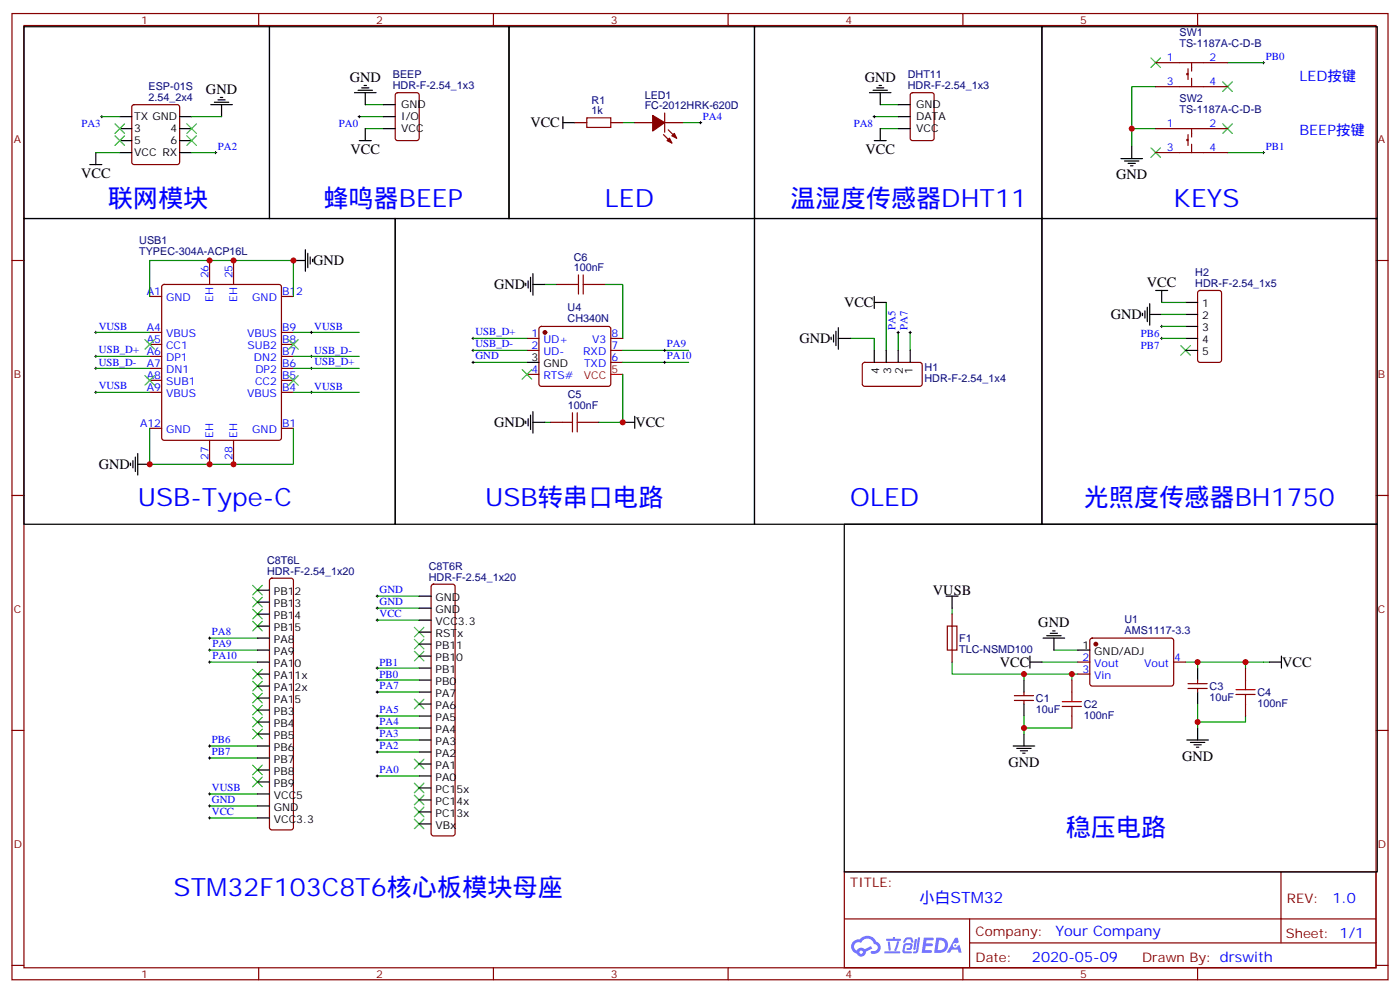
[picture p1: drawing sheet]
<svg xmlns="http://www.w3.org/2000/svg" width="412mm" height="292mm" viewBox="0 0 412 292" stroke-linecap="round" stroke-linejoin="round" font-family="sans-serif">
<g fill="none" stroke="#870000" stroke-width=".35">
<path d="M3.5 4h405.4v284.3h-405.4zM7.1 7.5h398.2v277.3h-398.2zM76.2 4v3.5M145.3 4v3.5M214.5 4v3.5M283.6 4v3.5M352.8 4v3.5M3.5 76.7h3.6M405.3 76.7h3.6M3.5 145.8h3.6M405.3 145.8h3.6M3.5 214.9h3.6"/>
<path d="M405.3 214.9h3.6M248.7 256.6h156.6v28.2h-156.6zM377.3 256.6v20.9M248.7 270.4h156.5M285.6 277.5h119.6M285.6 270.4v14.1M3.5 284.1h3.6M76.2 284.8v3.5M145.3 284.8v3.5M214.5 284.8v3.5M283.6 284.8v3.5M352.8 284.8v3.5"/>
<path d="M405.3 284.1h3.6"/>
</g>
<g fill="#5487ff">
<path d="M272.1 275.9h2.6l.3 .2-.1 .6h-2l-.1 .9h1.6l.4 .4-.4 .4h-1.7l-.2 1.2 1.8 .1 .3 .3-.2 .3-2.9 .1z"/>
<path d="M281.4 276h.7l.4 1.3-.7 .3a.74 .74 0 0 0-1.1 .3 .74 .74 0 0 0 .5 1.1 .74 .74 0 0 0 .9-.7l.5-.3 .7 2.3h-.9l-.2-.9h-1.9l-.5 .9h-.9z"/>
<path d="M269.5 276.4h.6l-.4 2.9a.31 .31 0 0 1-.3 .3 .31 .31 0 0 1-.3-.4z"/>
<path d="M270.4 275.9h.6l-.5 3.9a.89 .89 0 0 1-.7 .7 .89 .89 0 0 1-.9-.3l1-.4z"/>
<path d="M266.8 276.1l.6-.3 1.2 .2 .5 1.2-.6 .2-.4-1-1 .2a.95 .95 0 0 1-1 .8l-.1-.2z"/>
<path d="M266.4 277.7l1.8-.1a1.04 1.04 0 0 1 .6 1 1.04 1.04 0 0 1-.8 .9h-.7a.29 .29 0 0 1-.3-.3 .29 .29 0 0 1 .3-.2l.7-.1 .2-.8-1.4 .1-.4 1.7 1.9 .1a.29 .29 0 0 1 .3 .3 .29 .29 0 0 1-.3 .3l-2-.1-.4-.2 .2-2.1z"/>
<path d="M260.5 280h4.4a.3 .3 0 0 1 .3 .3 .3 .3 0 0 1-.3 .3h-4.3z"/>
<path d="M264.3 277h.6l-.5 1.7a1.02 1.02 0 0 1-.7 1.2l-.2-.3z"/>
<path d="M261.5 277.1h.6l.3 2.4-.3 .3-.3-.2z"/>
<path d="M261.1 276.3h1.9l.2-.6h.5l-.1 .6h1.5a.29 .29 0 0 1 .3 .3 .29 .29 0 0 1-.3 .2h-3.9z"/>
<path d="M275.8 275.9l-.6 4.5h1.4a2.27 2.27 0 0 0 2.7-2.3 2.27 2.27 0 0 0-2.7-2.2zM276.6 276.7a1.5 1.5 0 0 1 1.8 1.5 1.5 1.5 0 0 1-1.9 1.4h-.3z"/>
<path d="M251.4 277.1a2.09 2.09 0 0 0 1 3.5 1.37 1.37 0 0 0 1.5 .9 1.37 1.37 0 0 0 1.1-1.4l2-1-.5-.7-1.8 .9a1.4 1.4 0 0 0-2.3 .5 1.32 1.32 0 0 1-.6-1.9 1.32 1.32 0 0 1 1.9-.4 2.02 2.02 0 0 1 2-1.3 2.02 2.02 0 0 1 1.8 1.6 1.09 1.09 0 0 1 1.1 1.4 1.09 1.09 0 0 1-1.6 .7 .41 .41 0 0 0-.5 .3 .41 .41 0 0 0 .4 .5 1.89 1.89 0 0 0 2.4-1.2 1.89 1.89 0 0 0-1.2-2.4 2.98 2.98 0 0 0-5-.7l-1 .2zM253.2 280.2a.52 .52 0 0 1 1 0 .52 .52 0 0 1-1 0z"/>
<circle cx="281.4" cy="278.2" r=".28"/>
</g>
<g fill="none" stroke="#008700" stroke-width=".35">
<path d="M361.6 18.5h10.6M30 34.3h5.3M56.4 34.3h8.9M105.8 34.3h7.1M107.6 37.9h5.3M107.6 30.8h5.3M183.4 36.1h3.6M201.1 36.1h5.3M257.5 34.3h7.1M259.3 37.9h5.3M259.3 30.8h5.3M333.4 37.9h7"/>
<path d="M340.4 25.5h-7v17.6M28.2 44.9h7.1M56.4 44.9h7.1M361.6 44.9h10.6M28.2 97.8h15.9M44.1 87.2v-10.5h42.3v10.5M86.4 97.8h19.4M139.3 99.6h15.9M160.5 83.7h3.5M178.2 83.7h5.2v15.9M250.5 99.6h7v3.5M261.1 89v14.1"/>
<path d="M264.6 97.8v5.3M268.1 97.8v5.3M342.2 99.6h7M342.2 89h7M342.2 92.5h7M342.2 96.1h7M28.2 104.9h15.9M28.2 108.4h15.9M28.2 115.5h15.9M86.4 104.9h19.4M86.4 108.4h19.4M86.4 115.5h19.4"/>
<path d="M139.3 106.6h15.9M139.3 103.1h15.9M183.4 110.2v14.1h-7M183.4 106.6h19.4M183.4 103.1h19.4M44.1 126v10.6h42.3v-10.6M160.5 124.3h1.8M111.1 175.4h12.4M111.1 179h12.4M280.5 179v1.7M61.7 187.8h14.1M61.7 194.8h14.1"/>
<path d="M61.7 191.3h14.1M111.1 196.6h12.4M111.1 182.5h12.4M280.5 194.8v3.6h37M301.6 198.4v1.7M306.9 194.8h10.6M310.4 191.3h7.1M315.7 198.4v1.7M349.2 194.8h24.7M352.8 194.8v1.8M366.9 194.8v1.8M61.7 219.5h14.1"/>
<path d="M111.1 214.2h12.4M111.1 210.7h12.4M111.1 203.7h12.4M111.1 217.8h12.4M111.1 200.1h12.4M301.6 214.2h14.1M301.6 210.7v5.3M352.8 207.2v7M366.9 210.7v1.8h-14.1M61.7 223.1h14.1M61.7 237.2h14.1M61.7 233.6h14.1"/>
<path d="M111.1 228.4h12.4M111.1 221.3h12.4M61.7 240.7h14.1"/>
</g>
<g fill="none" stroke="#000" stroke-width=".29">
<path d="M371.8 18.5h.7M372.2 18.1v.7M29.6 34.3h.7M30 34v.7M105.5 34.3h.7M105.8 34v.7M206 36.1h.7M206.4 35.7v.7M257.2 34.3h.7M257.5 34v.7M63.1 44.9h.8M63.5 44.6v.7"/>
<path d="M371.8 44.9h.7M372.2 44.6v.7M27.9 97.8h.7M28.2 97.5v.7M91.4 97.8h.7M91.7 97.5v.7M139 99.6h.7M139.3 99.2v.7M264.2 97.8h.7M264.6 97.5v.7M267.8 97.8h.7M268.1 97.5v.7"/>
<path d="M341.8 96.1h.7M341.8 99.6h.7M342.2 95.7v.7M342.2 99.2v.7M27.9 108.4h.7M27.9 104.9h.7M27.9 115.5h.7M28.2 104.5v.7M28.2 108.1v.7M28.2 115.1v.7M91.4 108.4h.7M91.4 104.9h.7"/>
<path d="M91.4 115.5h.7M91.7 104.5v.7M91.7 108.1v.7M91.7 115.1v.7M139 106.6h.7M139 103.1h.7M139.3 102.8v.7M139.3 106.3v.7M195.4 106.6h.7M195.4 103.1h.7M195.8 102.8v.7M195.8 106.3v.7"/>
<path d="M110.8 175.4h.7M110.8 179h.7M111.1 175.1v.7M111.1 178.6v.7M61.4 187.8h.7M61.4 194.8h.7M61.4 191.3h.7M61.7 187.4v.7M61.7 191v.7M61.7 194.5v.7M110.8 196.6h.7M110.8 182.5h.7"/>
<path d="M111.1 182.1v.7M111.1 196.3v.7M111.1 199.8v.7M61.4 219.5h.7M61.7 219.2v.7M110.8 203.7h.7M110.8 210.7h.7M110.8 214.2h.7M110.8 217.8h.7M110.8 200.1h.7M111.1 203.3v.7M111.1 210.4v.7"/>
<path d="M111.1 213.9v.7M111.1 217.4v.7M61.4 223.1h.7M61.4 237.2h.7M61.4 233.6h.7M61.7 222.7v.7M61.7 233.3v.7M61.7 236.8v.7M110.8 221.3h.7M110.8 228.4h.7M111.1 220.9v.8M111.1 228v.7"/>
<path d="M61.4 240.7h.7M61.7 240.3v.8"/>
</g>
<g fill="none" stroke="#000" stroke-width=".35">
<path d="M7.1 7.9h72.3v56.4h-72.3zM79.4 7.9h70.5v56.4h-70.5zM149.9 7.9h72.3v56.4h-72.3zM222.2 7.9h84.7v56.4h-84.7zM306.9 7.9h98.8v56.4h-98.8zM35.3 34.3h3.5M35.3 37.9h3.5M52.9 34.3h3.5M52.9 37.9h3.5M62.1 30.8h6.3M63.1 30.1h4.3M64.2 29.4h2.1"/>
<path d="M64.9 28.7h.7M65.3 30.8v3.5M104.4 27.3h6.4M105.5 26.6h4.2M106.5 25.9h2.2M107.2 25.2h.7M107.6 27.3v3.5M107.6 37.9v3.5M112.9 34.3h3.5M112.9 37.9h3.5M112.9 30.8h3.5M165.8 36.1h3.5"/>
<path d="M165.8 34.3v3.6M256.1 27.3h6.4M257.2 26.6h4.2M258.2 25.9h2.1M258.9 25.2h.7M259.3 27.3v3.5M259.3 37.9v3.5M264.6 34.3h3.5M264.6 37.9h3.5M264.6 30.8h3.5M26.5 48.4h3.5M28.2 44.9v3.5"/>
<path d="M35.3 41.4h3.5M35.3 44.9h3.5M52.9 41.4h3.5M52.9 44.9h3.5M105.8 41.4h3.6M257.5 41.4h3.6M330.2 46.7h6.3M331.3 47.4h4.2M332.3 48.1h2.1M333 48.8h.7M333.4 43.1v3.6M7.1 64.3h109.3v90h-109.3z"/>
<path d="M86.4 76.7h3.6M90 73.5v6.3M90.7 74.5v4.3M91.4 75.6v2.1M92.1 76.3v.7M116.4 64.3h105.8v90h-105.8zM222.2 64.3h84.7v90h-84.7zM306.9 64.3h98.8v90h-98.8zM154.9 83.4v.7M155.6 82.7v2.1M156.3 81.6v4.2M157 83.7h3.5"/>
<path d="M157 80.5v6.4M244.8 99.2v.7M245.5 98.5v2.1M246.2 97.5v4.2M246.9 99.6h3.6M246.9 96.4v6.4M257.5 89h3.6M257.5 87.2v3.6M336.5 92.2v.7M337.3 91.5v2.1M338 90.4v4.3M338.7 92.5h3.5"/>
<path d="M338.7 89.4v6.3M340.4 85.5h3.6M342.2 85.5v3.5M349.2 99.6h3.6M349.2 89h3.6M349.2 92.5h3.6M349.2 96.1h3.6M155.2 106.6h3.5M257.5 103.1v3.5M261.1 103.1v3.5M264.6 103.1v3.5M268.1 103.1v3.5"/>
<path d="M349.2 103.1h3.6M38.5 136.3v.7M39.2 135.6v2.1M39.9 134.5v4.2M40.6 136.6h3.5M40.6 133.5v6.3M154.9 123.9v.7M155.6 123.2v2.1M156.3 122.2v4.2M157 121.1v6.4M157 124.3h3.5M183.4 124.3h3.6"/>
<path d="M187 122.5v3.5M248.7 154.3h157v102.3h-157zM75.8 173.7h3.6M75.8 177.2h3.6M123.5 175.4h3.5M123.5 179h3.5M278.7 175.4h3.5M280.5 175.4v3.6M75.8 187.8h3.6M75.8 191.3h3.6M75.8 194.8h3.6M75.8 180.7h3.6"/>
<path d="M75.8 184.3h3.6M75.8 198.4h3.6M123.5 182.5h3.5M123.5 186h3.5M123.5 189.5h3.5M123.5 193.1h3.5M123.5 196.6h3.5M303.4 194.8h3.5M303.4 193.1v3.5M307.3 187.8h6.3M308.3 187.1h4.3M309.4 186.4h2.1"/>
<path d="M310.1 185.7h.7M310.4 187.8v3.5M317.5 191.3h3.5M352.8 196.6v3.5M373.9 194.8h3.6M377.5 193.1v3.5M75.8 219.5h3.6M75.8 201.9h3.6M75.8 205.4h3.6M75.8 209h3.6M75.8 212.5h3.6M75.8 216h3.6"/>
<path d="M123.5 217.8h3.5M123.5 200.1h3.5M123.5 203.7h3.5M123.5 207.2h3.5M123.5 210.7h3.5M123.5 214.2h3.5M298.4 219.5h6.4M301.6 200.1v3.6M301.6 207.2v3.5M301.6 216v3.5M349.6 217.8h6.4M350.7 218.5h4.2"/>
<path d="M351.7 219.2h2.1M352.4 219.9h.7M352.8 203.7v3.5M352.8 214.2v3.6M75.8 223.1h3.6M75.8 226.6h3.6M75.8 230.1h3.6M75.8 233.6h3.6M75.8 237.2h3.6M123.5 221.3h3.5M123.5 224.8h3.5M123.5 228.4h3.5"/>
<path d="M123.5 231.9h3.5M123.5 235.4h3.5M123.5 238.9h3.5M299.5 220.2h4.2M300.6 220.9h2.1M301.3 221.7h.7M75.8 240.7h3.6M123.5 242.5h3.5"/>
</g>
<g fill="none" stroke="#870000" stroke-width=".35">
<path d="M340.4 18.5h21.2M351 18.5v2.4M39 31l.5-.2h12.7l.5 .2 .2 .5v16.2l-.2 .5-.5 .2h-12.7l-.5-.2-.2-.5v-16.2zM116.7 27.5l.4-.2h5.7l.6 .4 .1 13-.5 .6-5.9 .1-.6-.5-.1-12.9zM169.3 36.1h3.6M179.9 36.1h3.5M187 36.1h5.3M195.4 39.6l2.5 2.5M195.8 36.1h5.3M195.8 33.3v5.6M196.8 38.2l2.5 2.5M268.3 27.5l.5-.2h5.7l.6 .4 .1 13-.5 .6-5.9 .1-.6-.5-.1-12.9z"/>
<path d="M340.4 25.5h21.2M340.4 37.9h21.2M350 21.6h-.4v.4h.4M350 20.2v3.2M350 39.6v3.2M351 23v2.5M351 37.9v2.4M340.4 44.9h21.2M350 41h-.4v.4h.4M351 42.4v2.5M61.7 76.7v7M68.8 76.7v7"/>
<path d="M44.1 97.8h3.5M44.1 87.2h3.5M47.9 83.9l.4-.2h33.9l.5 .2 .2 .5v44.5l-.2 .5-.5 .2h-33.9l-.5-.3-.2-.4v-44.5zM82.9 97.8h3.5M82.9 87.2h3.5M155.2 99.6h3.5M159 96.3l.5-.2h19.7l.5 .2 .2 .5v16.2l-.2 .5-.5 .2h-19.7l-.5-.2-.3-.5v-16.2zM164 83.7h3.6M174.6 83.7h3.6M179.9 99.6h3.5M353 85.7l.5-.2h5.6l.7 .4v20l-.4 .7h-5.9l-.7-.4v-20zM44.1 115.5h3.5"/>
<path d="M44.1 111.9h3.5M44.1 108.4h3.5M44.1 104.9h3.5M44.1 101.4h3.5M82.9 115.5h3.5M82.9 111.9h3.5M82.9 108.4h3.5M82.9 104.9h3.5M82.9 101.4h3.5M155.2 103.1h3.5M155.2 110.2h3.5M179.9 103.1h3.5"/>
<path d="M179.9 106.6h3.5M254.2 106.9l.5-.3 16.5 .1 .4 .7v5.9l-.7 .4-16.5-.1-.4-.6v-5.6zM44.1 126h3.5M61.7 129.6v7M68.8 129.6v7M82.9 126h3.5M162.3 124.3h3.5M172.9 124.3h3.5M79.6 170.4l.5-.3h5.6l.5 .3 .2 .5v72.6l-.2 .5-.5 .2h-5.6l-.5-.2-.2-.5v-72.6zM127.2 172.1l.5-.2h5.6l.5 .2 .3 .5v72.7l-.3 .5-.5 .2h-5.6l-.5-.2-.2-.5v-72.7zM280.5 180.7v14.1M317.5 194.8h3.5"/>
<path d="M317.5 198.4h3.5M321.3 188l.4-.2h23.6l.4 .7v13l-.7 .4-23.5-.1-.5-.6v-12.7zM345.7 194.8h3.5M366.9 196.6v3.5M298.8 206.1h5.6M298.8 204.7h5.6M301.6 203.7v1M301.6 206.1v1.1M315.7 200.1v3.6M315.7 210.7v3.5M350 202.6h5.6M350 201.2h5.6"/>
<path d="M352.8 200.1v1.1M352.8 202.6v1.1M366.9 207.2v3.5"/>
</g>
<g fill="none" stroke="#3c3" stroke-width=".35">
<path d="M339 17l2.8 2.9M341.8 17l-2.8 2.9M33.9 36.4l2.8 2.9M33.9 40l2.8 2.8M36.7 36.4l-2.8 2.9M36.7 40l-2.8 2.8M55 40l2.9 2.8M55 36.4l2.9 2.9M57.9 40l-2.9 2.8M57.9 36.4l-2.9 2.9M360.2 24.1l2.8 2.8M360.2 36.4l2.8 2.9"/>
<path d="M363 24.1l-2.8 2.8M363 36.4l-2.8 2.9M339 43.5l2.8 2.8M341.8 43.5l-2.8 2.8M42.7 99.9l2.8 2.9M45.5 99.9l-2.8 2.9M85 99.9l2.8 2.9M87.8 99.9l-2.8 2.9M42.7 110.5l2.8 2.8M45.5 110.5l-2.8 2.8M85 110.5l2.8 2.8M87.8 110.5l-2.8 2.8"/>
<path d="M153.8 108.8l2.8 2.8M156.6 108.8l-2.8 2.8M347.8 101.7l2.9 2.8M350.7 101.7l-2.9 2.8M74.4 175.8l2.9 2.8M74.4 172.3l2.9 2.8M74.4 179.3l2.9 2.8M77.3 175.8l-2.9 2.8M77.3 172.3l-2.9 2.8M77.3 179.3l-2.9 2.8M74.4 197l2.9 2.8M74.4 182.8l2.9 2.9"/>
<path d="M77.3 197l-2.9 2.8M77.3 182.8l-2.9 2.9M122.1 188.1l2.8 2.9M122.1 191.7l2.8 2.8M122.1 184.6l2.8 2.8M124.9 188.1l-2.8 2.9M124.9 191.7l-2.8 2.8M124.9 184.6l-2.8 2.8M74.4 214.6l2.9 2.8M74.4 211.1l2.9 2.8M74.4 207.5l2.9 2.9M74.4 204l2.9 2.8"/>
<path d="M74.4 200.5l2.9 2.8M77.3 214.6l-2.9 2.8M77.3 211.1l-2.9 2.8M77.3 207.5l-2.9 2.9M77.3 204l-2.9 2.8M77.3 200.5l-2.9 2.8M122.1 205.8l2.8 2.8M124.9 205.8l-2.8 2.8M74.4 225.2l2.9 2.8M74.4 228.7l2.9 2.8M77.3 225.2l-2.9 2.8M77.3 228.7l-2.9 2.8"/>
<path d="M122.1 230.5l2.8 2.8M122.1 234l2.8 2.8M122.1 237.5l2.8 2.8M122.1 223.4l2.8 2.8M124.9 230.5l-2.8 2.8M124.9 234l-2.8 2.8M124.9 237.5l-2.8 2.8M124.9 223.4l-2.8 2.8M122.1 241.1l2.8 2.8M124.9 241.1l-2.8 2.8"/>
</g>
<g fill="none" stroke="#a10000" stroke-width=".35">
<path d="M172.9 34.7h7v2.8h-7zM167.6 83.7h2.8M170.4 80.9v5.6M171.8 83.7h2.8M171.8 80.9v5.6M165.8 124.3h2.8M168.6 121.5v5.6M170 121.5v5.6M170 124.3h2.9M279 184.3h2.9v7h-2.9zM312.9 207.9h5.7M312.9 206.5h5.7"/>
<path d="M315.7 203.7v2.8M315.7 207.9v2.8M364.1 204.4h5.6M364.1 203h5.6M366.9 200.1v2.9M366.9 204.4v2.8"/>
</g>
<g fill="#870000" stroke="#870000" stroke-width=".35">
<path d="M197.9 40l.7-.7 .7 1.4z"/>
<path d="M196.5 41.4l.7-.7 .7 1.4z"/>
<path d="M192.3 34l3.5 2.1-3.5 2.5z"/>
<circle cx="160.5" cy="97.8" r=".53"/>
<circle cx="322.8" cy="189.5" r=".53"/>
</g>
<path d="M179.9 110.2h3.5" fill="none" stroke="#f00" stroke-width=".35"/>
<g fill="#c00">
<circle cx="333.4" cy="37.9" r=".88"/>
<circle cx="315.7" cy="198.4" r=".88"/>
<circle cx="301.6" cy="198.4" r=".88"/>
<circle cx="301.6" cy="214.2" r=".88"/>
<circle cx="352.8" cy="212.5" r=".88"/>
<circle cx="352.8" cy="194.8" r=".88"/>
<circle cx="366.9" cy="194.8" r=".88"/>
<circle cx="44.1" cy="136.6" r=".88"/>
<circle cx="61.7" cy="136.6" r=".88"/>
<circle cx="68.8" cy="136.6" r=".88"/>
<circle cx="61.7" cy="76.7" r=".88"/>
<circle cx="68.8" cy="76.7" r=".88"/>
<circle cx="86.4" cy="76.7" r=".88"/>
<circle cx="183.4" cy="124.3" r=".88"/>
</g>
<g font-size="7.4" fill="#00f">
<text x="31.7" y="60.8">联网模块</text>
<text x="95.2" y="60.8">蜂鸣器BEEP</text>
<text x="178.2" y="60.8">LED</text>
<text x="232.8" y="60.8">温湿度传感器DHT11</text>
<text x="345.7" y="60.8">KEYS</text>
<text x="40.6" y="149">USB-Type-C</text>
<text x="142.9" y="149">USB转串口电路</text>
<text x="250.5" y="149">OLED</text>
<text x="319.3" y="149">光照度传感器BH1750</text>
<text x="314" y="246">稳压电路</text>
<text x="51.2" y="263.6">STM32F103C8T6核心板模块母座</text>
</g>
<text font-size="4.6" fill="#00f" x="270.8" y="265.6">小白STM32</text>
<g font-size="4.2" fill="#00f">
<text x="382.8" y="23.7">LED按键</text>
<text x="382.8" y="39.6">BEEP按键</text>
<text x="392.5" y="265.8">1.0</text>
<text x="310.9" y="275.4">Your Company</text>
<text x="304" y="283.2">2020-05-09</text>
<text x="369.5" y="283.1">ith</text>
</g>
<g font-size="4.2">
<text x="60.7" y="27.7">GND</text>
<text x="103" y="24.1">GND</text>
<text x="254.7" y="24.1">GND</text>
<text x="156.2" y="37.5">VCC</text>
<text x="103.2" y="45.3">VCC</text>
<text x="254.9" y="45.3">VCC</text>
<text x="23.9" y="52.4">VCC</text>
<text x="328.8" y="52.7">GND</text>
<text x="92.3" y="78">GND</text>
<text x="145.5" y="85.1">GND</text>
<text x="337.8" y="84.3">VCC</text>
<text x="248.6" y="90.4">VCC</text>
<text x="327.2" y="93.9">GND</text>
<text x="235.5" y="101">GND</text>
<text x="145.5" y="125.7">GND</text>
<text x="187.2" y="125.7">VCC</text>
<text x="29.1" y="138">GND</text>
<text x="274.8" y="175.1">VUSB</text>
<text x="305.9" y="184.6">GND</text>
<text x="294.5" y="196.3">VCC</text>
<text x="377.7" y="196.3">VCC</text>
<text x="297" y="225.6">GND</text>
<text x="348.2" y="223.9">GND</text>
</g>
<g font-size="3.9" fill="#800">
<text x="250.5" y="261.2">TITLE:</text>
<text x="379.1" y="265.8">REV:</text>
<text x="287.4" y="275.4">Company:</text>
<text x="378.7" y="276">Sheet: 1/1</text>
<text x="287.4" y="283">Date:</text>
<text x="336.4" y="283.1">Draw</text>
<text x="346.6" y="283.1">n By: drsw</text>
</g>
<g font-size="3.2" fill="#800">
<text x="41.6" y="7">1</text>
<text x="110.8" y="7">2</text>
<text x="179.9" y="7">3</text>
<text x="249.1" y="7">4</text>
<text x="318.2" y="7">5</text>
<text x="4.1" y="42.1">A</text>
<text x="405.9" y="42.1">A</text>
<text x="4.1" y="111.2">B</text>
<text x="405.9" y="111.2">B</text>
<text x="4.1" y="180.4">C</text>
<text x="405.9" y="180.4">C</text>
<text x="4.1" y="249.5">D</text>
<text x="405.9" y="249.5">D</text>
<text x="41.6" y="287.8">1</text>
<text x="110.8" y="287.8">2</text>
<text x="179.9" y="287.8">3</text>
<text x="249.1" y="287.8">4</text>
<text x="318.2" y="287.8">5</text>
</g>
<g font-size="3.2" fill="#000080">
<text x="347.4" y="10.6">SW1</text>
<text x="347.4" y="13.8">TS-1187A-C-D-B</text>
<text x="115.7" y="23">BEEP</text>
<text x="267.4" y="23">DHT11</text>
<text x="43.8" y="29.7">2.54_2x4</text>
<text x="43.8" y="26.6">ESP-01S</text>
<text x="115.7" y="26.2">HDR-F-2.54_1x3</text>
<text x="189.9" y="29.1">LED1</text>
<text x="267.4" y="26.2">HDR-F-2.54_1x3</text>
<text x="174.3" y="33.6">1k</text>
<text x="174.3" y="30.5">R1</text>
<text x="189.9" y="32.2">FC-2012HRK-620D</text>
<text x="347.4" y="33.2">TS-1187A-C-D-B</text>
<text x="347.4" y="30">SW2</text>
<text x="41" y="71.7">USB1</text>
<text x="41" y="74.9">TYPEC-304A-ACP16L</text>
<text x="169" y="76.7">C6</text>
<text x="169" y="79.8">100nF</text>
<text x="352.1" y="81.3">H2</text>
<text x="352.1" y="84.4">HDR-F-2.54_1x5</text>
<text x="167.2" y="94.7">CH340N</text>
<text x="167.2" y="91.6">U4</text>
<text x="272.3" y="112.4">HDR-F-2.54_1x4</text>
<text x="272.3" y="109.3">H1</text>
<text x="167.2" y="117.2">C5</text>
<text x="167.2" y="120.4">100nF</text>
<text x="78.7" y="165.9">C8T6L</text>
<text x="126.3" y="167.7">C8T6R</text>
<text x="78.7" y="169.1">HDR-F-2.54_1x20</text>
<text x="126.3" y="170.9">HDR-F-2.54_1x20</text>
<text x="331.2" y="183.4">U1</text>
<text x="282.6" y="188.9">F1</text>
<text x="331.2" y="186.6">AMS1117-3.3</text>
<text x="282.6" y="192.1">TLC-NSMD100</text>
<text x="356.3" y="203">C3</text>
<text x="305.2" y="209.7">10uF</text>
<text x="305.2" y="206.6">C1</text>
<text x="319.3" y="208.3">C2</text>
<text x="356.3" y="206.2">10uF</text>
<text x="370.4" y="208">100nF</text>
<text x="370.4" y="204.8">C4</text>
<text x="319.3" y="211.5">100nF</text>
</g>
<g font-size="3.2" fill="#00f">
<text x="372.9" y="17.6">PB0</text>
<text x="343.7" y="18.1">1</text>
<text x="356.3" y="18.1">2</text>
<text x="343.7" y="25.2">3</text>
<text x="356.3" y="25.2">4</text>
<text x="207.1" y="35.2">PA4</text>
<text x="24" y="37.4">PA3</text>
<text x="99.8" y="37.4">PA0</text>
<text x="251.5" y="37.4">PA8</text>
<text x="343.7" y="37.5">1</text>
<text x="356.3" y="37.5">2</text>
<text x="64.2" y="44">PA2</text>
<text x="343.7" y="44.6">3</text>
<text x="356.3" y="44.6">4</text>
<text x="372.9" y="44.1">PB1</text>
<text x="61.4" y="82" transform="rotate(-90 61.4 82)">26</text>
<text x="68.4" y="82" transform="rotate(-90 68.4 82)">25</text>
<text x="43.3" y="86.9">A1</text>
<text x="48.9" y="88.7">GND</text>
<text x="62.8" y="88.8" transform="rotate(-90 62.8 88.8)">EH</text>
<text x="69.8" y="88.8" transform="rotate(-90 69.8 88.8)">EH</text>
<text x="74.3" y="88.7">GND</text>
<text x="83.1" y="86.9">B12</text>
<text x="29.1" y="97">VUSB</text>
<text x="43.3" y="97.5">A4</text>
<text x="43.3" y="101">A5</text>
<text x="48.9" y="99.2">VBUS</text>
<text x="72.8" y="99.2">VBUS</text>
<text x="83.1" y="101">B8</text>
<text x="83.1" y="97.5">B9</text>
<text x="92.6" y="97">VUSB</text>
<text x="140.1" y="98.7">USB_D+</text>
<text x="156.6" y="99.2">1</text>
<text x="160.1" y="101">UD+</text>
<text x="174.4" y="101">V3</text>
<text x="180.1" y="99.2">8</text>
<text x="263.8" y="97.1" transform="rotate(-90 263.8 97.1)">PA5</text>
<text x="267.3" y="97.1" transform="rotate(-90 267.3 97.1)">PA7</text>
<text x="336.1" y="99.2">PB6</text>
<text x="29.1" y="107.6">USB_D-</text>
<text x="29.1" y="104">USB_D+</text>
<text x="43.3" y="104.5">A6</text>
<text x="48.9" y="102.8">CC1</text>
<text x="48.9" y="106.3">DP1</text>
<text x="72.9" y="102.8">SUB2</text>
<text x="74.8" y="106.3">DN2</text>
<text x="83.1" y="104.5">B7</text>
<text x="92.6" y="104">USB_D-</text>
<text x="92.6" y="107.5">USB_D+</text>
<text x="140.1" y="105.8">GND</text>
<text x="140.1" y="102.2">USB_D-</text>
<text x="156.6" y="102.8">2</text>
<text x="160.1" y="104.5">UD-</text>
<text x="171.8" y="104.5">RXD</text>
<text x="180.1" y="106.3">6</text>
<text x="180.1" y="102.8">7</text>
<text x="196.5" y="102.2">PA9</text>
<text x="196.5" y="105.7">PA10</text>
<text x="336.1" y="102.7">PB7</text>
<text x="43.3" y="108.1">A7</text>
<text x="43.3" y="111.6">A8</text>
<text x="48.9" y="109.8">DN1</text>
<text x="48.9" y="113.3">SUB1</text>
<text x="75.1" y="113.3">CC2</text>
<text x="75.2" y="109.8">DP2</text>
<text x="83.1" y="111.6">B5</text>
<text x="83.1" y="108.1">B6</text>
<text x="156.6" y="109.8">4</text>
<text x="160.1" y="111.6">RTS#</text>
<text x="172" y="108.1">TXD</text>
<text x="29.1" y="114.6">VUSB</text>
<text x="43.3" y="115.1">A9</text>
<text x="48.9" y="116.9">VBUS</text>
<text x="72.8" y="116.9">VBUS</text>
<text x="83.1" y="115.1">B4</text>
<text x="92.6" y="114.6">VUSB</text>
<text x="41.2" y="125.7">A12</text>
<text x="83.1" y="125.7">B1</text>
<text x="48.9" y="127.5">GND</text>
<text x="62.8" y="128.9" transform="rotate(-90 62.8 128.9)">EH</text>
<text x="69.8" y="128.9" transform="rotate(-90 69.8 128.9)">EH</text>
<text x="74.3" y="127.5">GND</text>
<text x="61.4" y="135.4" transform="rotate(-90 61.4 135.4)">27</text>
<text x="68.4" y="135.4" transform="rotate(-90 68.4 135.4)">28</text>
<text x="111.8" y="174.5">GND</text>
<text x="111.8" y="178">GND</text>
<text x="111.8" y="181.6">VCC</text>
<text x="62.4" y="186.9">PA8</text>
<text x="62.6" y="190.3">PA9</text>
<text x="62.6" y="193.8">PA10</text>
<text x="111.8" y="195.9">PB1</text>
<text x="318.8" y="194.5">2</text>
<text x="322.3" y="196.3">Vout</text>
<text x="337.1" y="196.3">Vout</text>
<text x="345.9" y="194.5">4</text>
<text x="111.8" y="199.4">PB0</text>
<text x="111.8" y="202.8">PA7</text>
<text x="318.8" y="198">3</text>
<text x="322.3" y="199.8">Vin</text>
<text x="111.8" y="209.9">PA5</text>
<text x="111.8" y="213.4">PA4</text>
<text x="62.4" y="218.6">PB6</text>
<text x="111.8" y="220.4">PA2</text>
<text x="111.8" y="216.9">PA3</text>
<text x="62.4" y="222.1">PB7</text>
<text x="111.8" y="227.5">PA0</text>
<text x="62.4" y="232.7">VUSB</text>
<text x="62.4" y="239.8">VCC</text>
<text x="62.4" y="236.2">GND</text>
</g>
<g font-size="3.2">
<text x="39.5" y="35.4">TX GND</text>
<text x="118.2" y="31.9">GND</text>
<text x="118.2" y="35.4">I/O</text>
<text x="269.9" y="31.9">GND</text>
<text x="269.9" y="35.4">DATA</text>
<text x="39.5" y="38.9">3</text>
<text x="50.2" y="38.9">4</text>
<text x="118.2" y="38.9">VCC</text>
<text x="269.9" y="38.9">VCC</text>
<text x="39.5" y="42.4">5</text>
<text x="39.5" y="46">VCC RX</text>
<text x="50.2" y="42.4">6</text>
<text x="354.1" y="90.4">1</text>
<text x="354.1" y="93.9">2</text>
<text x="354.1" y="97.5">3</text>
<text x="354.1" y="101">4</text>
<text x="156.6" y="106.3">3</text>
<text x="354.1" y="104.5">5</text>
<text x="160.1" y="108.1">GND</text>
<text x="258.9" y="110" transform="rotate(-90 258.9 110)">4</text>
<text x="262.5" y="110" transform="rotate(-90 262.5 110)">3</text>
<text x="266" y="110" transform="rotate(-90 266 110)">2</text>
<text x="268.8" y="110" transform="rotate(-90 268.8 110)">1</text>
<text x="80.7" y="175.1">PB12</text>
<text x="80.7" y="178.6">PB13</text>
<text x="128.3" y="176.8">GND</text>
<text x="80.7" y="182.1">PB14</text>
<text x="80.7" y="185.7">PB15</text>
<text x="128.3" y="180.4">GND</text>
<text x="128.3" y="183.9">VCC3.3</text>
<text x="80.7" y="189.2">PA8</text>
<text x="128.3" y="187.4">RSTx</text>
<text x="128.3" y="191">PB11</text>
<text x="318.8" y="191">1</text>
<text x="80.7" y="192.7">PA9</text>
<text x="80.7" y="196.3">PA10</text>
<text x="128.3" y="194.5">PB10</text>
<text x="322.3" y="192.7">GND/ADJ</text>
<text x="80.7" y="199.8">PA11x</text>
<text x="80.7" y="203.3">PA12x</text>
<text x="128.3" y="198">PB1</text>
<text x="128.3" y="201.5">PB0</text>
<text x="80.7" y="206.8">PA15</text>
<text x="128.3" y="205.1">PA7</text>
<text x="128.3" y="208.6">PA6</text>
<text x="80.7" y="210.4">PB3</text>
<text x="80.7" y="213.9">PB4</text>
<text x="128.3" y="212.1">PA5</text>
<text x="128.3" y="215.7">PA4</text>
<text x="80.7" y="217.4">PB5</text>
<text x="80.7" y="220.9">PB6</text>
<text x="128.3" y="219.2">PA3</text>
<text x="80.7" y="224.5">PB7</text>
<text x="128.3" y="222.7">PA2</text>
<text x="128.3" y="226.2">PA1</text>
<text x="80.7" y="228">PB8</text>
<text x="80.7" y="231.5">PB9</text>
<text x="128.3" y="229.8">PA0</text>
<text x="128.3" y="233.3">PC15x</text>
<text x="80.7" y="235.1">VCC5</text>
<text x="80.7" y="238.6">GND</text>
<text x="128.3" y="236.8">PC14x</text>
<text x="80.7" y="242.1">VCC3.3</text>
<text x="128.3" y="240.3">PC13x</text>
<text x="128.3" y="243.9">VBx</text>
</g>
<g font-size="3.2" fill="#f00">
<text x="172" y="111.6">VCC</text>
<text x="180.1" y="109.8">5</text>
</g>
</svg>
